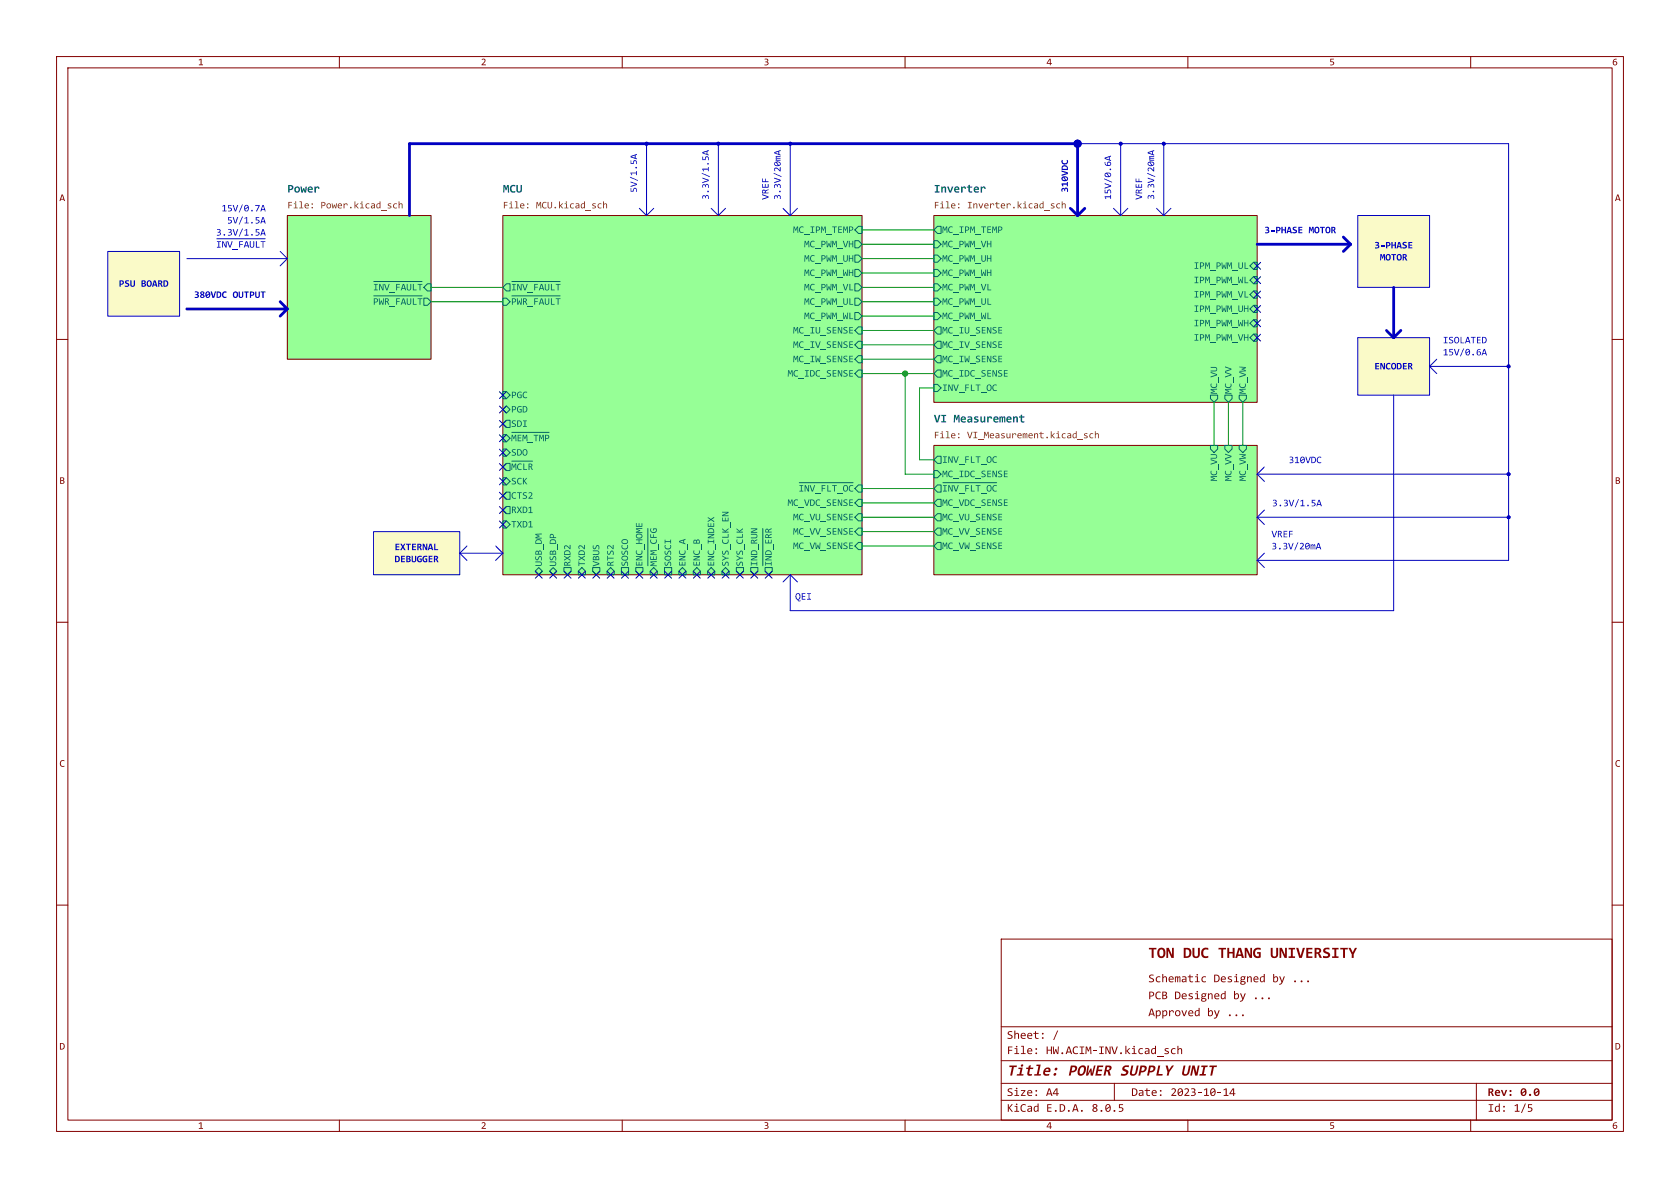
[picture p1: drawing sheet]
<svg xmlns="http://www.w3.org/2000/svg" width="297mm" height="210mm" viewBox="0 0 297 210" stroke-linecap="round" stroke-linejoin="round" font-family="sans-serif">
<g fill="none" stroke="#840000" stroke-width=".18">
<path d="M10 10h277v190h-277zM12 12h273v186h-273zM60 10v2M110 10v2M160 10v2M210 10v2M260 10v2M10 60h2M285 60h2M10 110h2M285 110h2M10 160h2"/>
<path d="M285 160h2M177 166h108v32h-108zM60 198v2M110 198v2M160 198v2M210 198v2M260 198v2"/>
</g>
<path d="M217.9 192.4h.3v.9h.2v.1h-.2v.3h-.2v-.3h-.7v-.1h.7v-.7l-.5 .7h-.2z" fill="#840000"/>
<path d="M177 194.5h108" fill="none" stroke="#840000" stroke-width=".18"/>
<path d="M197.8 195.2h.7v.2h-.5v.3a.46 .46 0 0 1 .6 .5 .46 .46 0 0 1-.7 .3h-.1v-.1a.33 .33 0 0 0 .5 0 .33 .33 0 0 0 0-.5h-.5z" fill="#840000"/>
<path d="M177 191.5h108" fill="none" stroke="#840000" stroke-width=".18"/>
<g fill="#840000">
<circle cx="183.2" cy="192.8" r=".16"/>
<circle cx="183.2" cy="193.6" r=".16"/>
<circle cx="265.9" cy="195.6" r=".16"/>
<circle cx="265.9" cy="196.4" r=".16"/>
</g>
<path d="M177 187.5h108" fill="none" stroke="#840000" stroke-width=".18"/>
<g fill="#840000">
<path d="M184.7 188.9a.55 .55 0 0 1 .8-.2 .55 .55 0 0 1 .2 .8h-.9a.47 .47 0 0 0 .7 .3v.3a.66 .66 0 0 1-.9 0 .66 .66 0 0 1-.1-.8h.9a.29 .29 0 0 0-.3-.4 .29 .29 0 0 0-.3 .4h-.3z"/>
<path d="M181.8 185.4a.46 .46 0 0 1 .5-.1 .46 .46 0 0 1 .2 .6h-.7l.1 .3h.5v.1a.55 .55 0 0 1-.6 0 .55 .55 0 0 1-.2-.6h.7a.27 .27 0 0 0-.3-.3 .27 .27 0 0 0-.2 .3h-.2z"/>
<path d="M208.2 184.9h.1v.6a.35 .35 0 0 1 .4-.2 .35 .35 0 0 1 .3 .4v.6h-.2v-.6a.24 .24 0 0 0-.2-.3 .24 .24 0 0 0-.3 .2v.7h-.1z"/>
<circle cx="186.7" cy="189" r=".25"/>
<circle cx="186.5" cy="189.9" r=".25"/>
<circle cx="183.2" cy="185.4" r=".16"/>
<circle cx="183.2" cy="186.2" r=".16"/>
</g>
<path d="M177 181.5h108" fill="none" stroke="#840000" stroke-width=".18"/>
<g fill="#840000">
<circle cx="231.3" cy="173.5" r=".17"/>
<circle cx="224.3" cy="176.5" r=".17"/>
</g>
<path d="M197 191.5v3M261 191.5v6.5" fill="none" stroke="#840000" stroke-width=".18"/>
<circle cx="219.7" cy="179.5" r=".17" fill="#840000"/>
<g fill="#96ff96" stroke="#96ff96" stroke-width=".18">
<path d="M50.8 38.1h25.4v25.4h-25.4z"/>
<path d="M88.9 38.1h63.5v63.5h-63.5z"/>
<path d="M165.1 38.1h57.1v33h-57.1z"/>
<path d="M165.1 78.7h57.1v22.9h-57.1z"/>
</g>
<g fill="#fafac8">
<path d="M19 44.5h12.7v11.4h-12.7z"/>
<path d="M66 94h15.3v7.6h-15.3z"/>
<path d="M240 59.7h12.7v10.2h-12.7z"/>
<path d="M240 38.1h12.7v12.7h-12.7z"/>
</g>
<g fill="#0000c2" stroke="#0000c2" stroke-width=".18">
<circle cx="205.7" cy="25.4" r=".25"/>
<circle cx="266.7" cy="83.8" r=".25"/>
<circle cx="266.7" cy="91.4" r=".25"/>
<circle cx="266.7" cy="64.8" r=".25"/>
<circle cx="198.1" cy="25.4" r=".25"/>
<circle cx="114.3" cy="25.4" r=".25"/>
<circle cx="127" cy="25.4" r=".25"/>
<circle cx="139.7" cy="25.4" r=".25"/>
<circle cx="190.5" cy="25.4" r=".63"/>
</g>
<path d="M50.8 38.1h25.4v25.4h-25.4z" fill="none" stroke="#840000" stroke-width=".18"/>
<path d="M66.1 49.8h8.5M66.1 52.3h8.5" fill="none" stroke="#006464" stroke-width=".18"/>
<g fill="#725600">
<path d="M54 36a.39 .39 0 0 1 .4 0 .39 .39 0 0 1 .2 .4h-.6l.1 .3h.5a.41 .41 0 0 1-.6 .1 .41 .41 0 0 1-.2-.5h.7a.23 .23 0 0 0-.3-.2 .23 .23 0 0 0-.2 .2h-.2z"/>
<path d="M70.5 35.6h.1v.5a.3 .3 0 0 1 .4-.2 .3 .3 0 0 1 .2 .4v.5h-.2v-.5a.2 .2 0 0 0-.2-.2 .2 .2 0 0 0-.2 .1v.6h-.1z"/>
<circle cx="55.2" cy="36.1" r=".13"/>
<circle cx="55.2" cy="36.7" r=".13"/>
</g>
<path d="M88.9 38.1h63.5v63.5h-63.5z" fill="none" stroke="#840000" stroke-width=".18"/>
<path d="M88.9 52.7h.6l.7 .6-.7 .7h-.6zM89.5 50.2h.7v1.2h-.7l-.6-.6zM90.5 52.3h8.5M90.5 49.8h8.5M88.9 69.2h.6l.7 .7-.7 .6h-.6zM88.9 76.8h.6l.7 .7-.7 .6h-.6zM88.9 79.4h.6l.7 .6-.7 .6h-.6zM89.5 71.8l.7 .6-.7 .6-.6-.6zM89.5 74.3h.7v1.3h-.7l-.6-.7zM90.5 76.4h6.6M141.3 85.3h9.5" fill="none" stroke="#006464" stroke-width=".18"/>
<g fill="#006464">
<path d="M90.5 81.9h.1l.2 .6 .3-.6h.1l.1 1.2h-.2v-1l-.2 .6h-.1l-.2-.6-.1 1h-.1z"/>
<path d="M91.6 82l.5-.1 .1 .1v.1a.43 .43 0 0 0-.6 .4 .43 .43 0 0 0 .6 .4v.1a.59 .59 0 0 1-.7-.2 .59 .59 0 0 1 .1-.8z"/>
<path d="M92.5 81.9h.2v1h.5v.2h-.7z"/>
<path d="M93.4 81.9h.3a.3 .3 0 0 1 .4 .3 .3 .3 0 0 1-.2 .3l.3 .6h-.2l-.3-.5-.1 .5h-.2v-.7h.4l.2-.1-.2-.2h-.2v.3h-.2z"/>
</g>
<g fill="none" stroke="#006464" stroke-width=".18">
<path d="M88.9 82.6l.6-.7h.7v1.3h-.7zM88.9 84.5h.6l.7 .6-.7 .6h-.6zM88.9 92.1h.6l.7 .6-.7 .6h-.6zM89.5 87h.7v1.3h-.7l-.6-.7zM89.5 89.5h.7v1.3h-.7l-.6-.6zM90.5 81.5h3.6M114.5 93.4v6.6M134.9 93.4v6.6M94.6 101l.6-.7 .7 .7-.7 .6zM97.2 101l.6-.7 .6 .7-.6 .6zM99.7 100.3h1.3v.7l-.7 .6-.6-.6zM102.9 100.3l.6 .7v.6h-1.3v-.6z"/>
<path d="M104.8 100.3h1.2v.7l-.6 .6-.6-.6zM107.9 100.3l.7 .7v.6h-1.3v-.6zM109.9 100.3h1.2v1.3h-1.2zM112.4 100.3h1.3v.7l-.7 .6-.6-.6zM115.6 100.3l.6 .7v.6h-1.3v-.6zM117.5 100.3h1.2v1.3h-1.2zM120.6 100.3l.7 .7v.6h-1.3v-.6zM123.2 100.3l.6 .7v.6h-1.2v-.6zM125.7 100.3l.7 .7v.6h-1.3v-.6zM128.3 100.3l.6 .7v.6h-1.3v-.6zM130.2 100.3h1.2v.7l-.6 .6-.6-.6zM132.7 100.3h1.3v.7l-.7 .6-.6-.6z"/>
<path d="M135.3 100.3h1.2v.7l-.6 .6-.6-.6z"/>
</g>
<g fill="#725600">
<path d="M92.1 36a.39 .39 0 0 1 .4 0 .39 .39 0 0 1 .2 .4h-.6l.1 .3h.5a.41 .41 0 0 1-.6 .1 .41 .41 0 0 1-.2-.5h.7a.23 .23 0 0 0-.3-.2 .23 .23 0 0 0-.2 .2h-.2z"/>
<circle cx="93.3" cy="36.1" r=".13"/>
<circle cx="93.3" cy="36.7" r=".13"/>
</g>
<path d="M165.1 38.1h57.1v33h-57.1z" fill="none" stroke="#840000" stroke-width=".18"/>
<g fill="none" stroke="#006464" stroke-width=".18">
<path d="M165.1 42.5h.6l.7 .7-.7 .6h-.6zM165.1 45.1h.6l.7 .6-.7 .7h-.6zM165.1 47.6h.6l.7 .7-.7 .6h-.6zM165.1 50.2h.6l.7 .6-.7 .6h-.6zM165.1 52.7h.6l.7 .6-.7 .7h-.6zM165.1 55.2h.6l.7 .7-.7 .6h-.6zM165.7 40h.7v1.3h-.7l-.6-.7zM165.7 57.8h.7v1.3h-.7l-.6-.7zM165.1 67.9h.6l.7 .7-.7 .6h-.6zM165.7 60.3h.7v1.3h-.7l-.6-.6zM165.7 62.9h.7v1.2h-.7l-.6-.6zM165.7 65.4h.7v1.3h-.7l-.6-.7z"/>
<path d="M214 69.9h1.3v.6l-.7 .6-.6-.6zM216.5 69.9h1.3v.6l-.6 .6-.7-.6zM219.1 69.9h1.2v.6l-.6 .6-.6-.6z"/>
</g>
<path d="M173.4 33h.2v.1a.35 .35 0 0 1 .4-.1 .35 .35 0 0 1 .2 .4h-.2a.19 .19 0 0 0-.2-.2 .19 .19 0 0 0-.2 .2v.6h-.2z" fill="#006464"/>
<g fill="#725600">
<path d="M168.3 36a.39 .39 0 0 1 .4 0 .39 .39 0 0 1 .2 .4h-.6l.1 .3h.5a.41 .41 0 0 1-.6 .1 .41 .41 0 0 1-.2-.5h.7a.23 .23 0 0 0-.3-.2 .23 .23 0 0 0-.2 .2h-.2z"/>
<path d="M185.9 36h.5v.1h-.1a.19 .19 0 0 0-.3 0 .19 .19 0 0 0 0 .2 .19 .19 0 0 0 .2 .1 .3 .3 0 0 1 .2 .4 .3 .3 0 0 1-.5 0h-.1v-.1h.4l.1-.1a.4 .4 0 0 1-.4-.6z"/>
<path d="M186.8 36.1l.4-.2 .2 .1v.1a.33 .33 0 0 0-.5 .3 .33 .33 0 0 0 .5 .3v.1a.47 .47 0 0 1-.6-.1 .47 .47 0 0 1 0-.6z"/>
<path d="M187.7 35.6h.2l-.1 .5a.3 .3 0 0 1 .4-.2 .3 .3 0 0 1 .2 .4v.5h-.1v-.5a.2 .2 0 0 0-.2-.2 .2 .2 0 0 0-.2 .1v.6h-.2z"/>
<circle cx="169.5" cy="36.1" r=".13"/>
<circle cx="169.5" cy="36.7" r=".13"/>
</g>
<path d="M165.1 78.7h57.1v22.9h-57.1z" fill="none" stroke="#840000" stroke-width=".18"/>
<path d="M165.1 83.2h.6l.7 .6-.7 .7h-.6zM165.7 88.3h.7v1.2h-.7l-.6-.6zM165.7 80.6h.7v1.3h-.7l-.6-.6zM165.7 93.3h.7v1.3h-.7l-.6-.6zM165.7 95.9h.7v1.3h-.7l-.6-.7zM165.7 90.8h.7v1.3h-.7l-.6-.7zM165.7 85.7h.7v1.3h-.7l-.6-.6zM166.7 85.3h9.5" fill="none" stroke="#006464" stroke-width=".18"/>
<g fill="#725600">
<path d="M168.3 76.7a.39 .39 0 0 1 .4-.1 .39 .39 0 0 1 .2 .5h-.6l.1 .2h.5a.41 .41 0 0 1-.6 .1 .41 .41 0 0 1-.2-.4h.7a.23 .23 0 0 0-.3-.3 .23 .23 0 0 0-.2 .3h-.2z"/>
<path d="M193.6 76.2h.1v.5a.3 .3 0 0 1 .4-.1 .3 .3 0 0 1 .2 .3v.6h-.2v-.6a.2 .2 0 0 0-.2-.2 .2 .2 0 0 0-.2 .2v.6h-.1z"/>
<circle cx="169.5" cy="76.7" r=".13"/>
<circle cx="169.5" cy="77.4" r=".13"/>
</g>
<g fill="#0000c2">
<path d="M124.2 26.9l1.1-.4v.2l-.2 .1v.4l.2 .1v.2l-1.1-.4 .1-.1 .6 .2v-.4l-.6 .2h-.1z"/>
<path d="M46.4 40.5h.2l.4 1.1h-.2l-.1-.2h-.4l-.1 .2h-.2l.1-.3h.6l-.2-.7-.2 .7h-.2z"/>
</g>
<path d="M38.3 42.2h8.6" fill="none" stroke="#0000c2" stroke-width=".18"/>
<path d="M233.1 88.4h.2l.4 1.1h-.2l-.1-.2h-.4l-.1 .2h-.2l.1-.4h.6l-.2-.6-.2 .6h-.2z" fill="#0000c2"/>
<g fill="none" stroke="#0000c2" stroke-width=".18">
<path d="M113 36.8l1.3 1.3M114.3 25.4v12.7M115.6 36.8l-1.3 1.3M125.7 36.8l1.3 1.3M127 25.4v12.7M128.3 36.8l-1.3 1.3M138.4 36.8l1.3 1.3M139.7 25.4v12.7M141 36.8l-1.3 1.3M190.5 25.4h76.2v73.7h-44.5M196.8 36.8l1.3 1.3M198.1 25.4v12.7"/>
<path d="M199.4 36.8l-1.3 1.3M204.5 36.8l1.2 1.3M205.7 25.4v12.7M207 36.8l-1.3 1.3M240 38.1h12.7v12.7h-12.7zM19 44.5h12.7v11.4h-12.7zM33 45.7h17.8M49.5 44.5l1.3 1.2M50.8 45.7l-1.3 1.3M240 59.7h12.7v10.2h-12.7zM246.4 69.9v38.1h-106.7v-6.4M252.7 64.8h14"/>
<path d="M252.7 64.8l1.3 1.2M254 63.5l-1.3 1.3M66 94h15.3v7.6h-15.3zM81.3 97.8h7.6M81.3 97.8l1.2 1.3M82.5 96.5l-1.2 1.3M87.6 96.5l1.3 1.3M88.9 97.8l-1.3 1.3M222.2 99.1l1.3 1.2M222.2 83.8h44.5M222.2 91.4h44.5M222.2 91.4l1.3 1.3"/>
<path d="M222.2 83.8l1.3 1.3M223.5 82.6l-1.3 1.2M223.5 90.2l-1.3 1.2M223.5 97.8l-1.3 1.3M139.7 101.6l-1.3 1.3M139.7 101.6l1.3 1.3"/>
<circle cx="114.3" cy="25.4" r=".25"/>
<circle cx="127" cy="25.4" r=".25"/>
<circle cx="139.7" cy="25.4" r=".25"/>
<circle cx="190.5" cy="25.4" r=".63"/>
<circle cx="198.1" cy="25.4" r=".25"/>
<circle cx="205.7" cy="25.4" r=".25"/>
<circle cx="266.7" cy="64.8" r=".25"/>
<circle cx="266.7" cy="91.4" r=".25"/>
<circle cx="266.7" cy="83.8" r=".25"/>
</g>
<path d="M72.4 38.1v-12.7h118.1v12.7M189.2 36.8l1.3 1.3M191.8 36.8l-1.3 1.3M33 54.6h17.8M49.5 53.3l1.3 1.3M50.8 54.6l-1.3 1.3M222.2 43.2h16.6M237.5 41.9l1.3 1.3M238.8 43.2l-1.3 1.3M245.1 58.4l1.3 1.3M246.4 50.8v8.9M247.6 58.4l-1.2 1.3" fill="none" stroke="#0000c2" stroke-width=".5"/>
<g fill="none" stroke="#009600" stroke-width=".18">
<path d="M76.2 53.3h12.7M76.2 50.8h12.7M152.4 58.4h12.7M152.4 53.3h12.7M152.4 50.8h12.7M152.4 40.6h12.7M152.4 48.3h12.7M152.4 43.2h12.7M152.4 55.9h12.7M152.4 45.7h12.7M152.4 63.5h12.7M152.4 61h12.7"/>
<path d="M152.4 66h12.7M160 66v17.8h5.1M165.1 68.6h-2.5v12.7h2.5M214.6 71.1v7.6M217.2 71.1v7.6M219.7 71.1v7.6M152.4 94h12.7M152.4 88.9h12.7M152.4 86.4h12.7M152.4 91.4h12.7M152.4 96.5h12.7"/>
</g>
<g fill="none" stroke="#000084" stroke-width=".18">
<path d="M88.3 79.4l1.2 1.2M88.3 69.2l1.2 1.3M88.3 74.3l1.2 1.2M88.3 76.9l1.2 1.2M88.3 71.8l1.2 1.2M89.5 79.4l-1.2 1.2M89.5 69.2l-1.2 1.3M89.5 74.3l-1.2 1.2M89.5 76.9l-1.2 1.2M89.5 71.8l-1.2 1.2M88.3 84.5l1.2 1.2M88.3 81.9l1.2 1.3"/>
<path d="M88.3 87l1.2 1.2M88.3 92.1l1.2 1.2M88.3 89.6l1.2 1.2M89.5 84.5l-1.2 1.2M89.5 81.9l-1.2 1.3M89.5 87l-1.2 1.2M89.5 89.6l-1.2 1.2M89.5 92.1l-1.2 1.2M94.6 101l1.3 1.2M95.9 101l-1.3 1.2M97.2 101l1.2 1.2M98.4 101l-1.2 1.2"/>
<path d="M99.7 101l1.2 1.2M100.9 101l-1.2 1.2M102.3 101l1.2 1.2M103.5 101l-1.2 1.2M104.8 101l1.2 1.2M106 101l-1.2 1.2M107.3 101l1.3 1.2M108.6 101l-1.3 1.2M109.9 101l1.2 1.2M111.1 101l-1.2 1.2M112.4 101l1.2 1.2M113.6 101l-1.2 1.2"/>
<path d="M115 101l1.2 1.2M116.2 101l-1.2 1.2M117.5 101l1.2 1.2M118.7 101l-1.2 1.2M120 101l1.3 1.2M121.3 101l-1.3 1.2M122.6 101l1.2 1.2M123.8 101l-1.2 1.2M125.1 101l1.2 1.2M126.3 101l-1.2 1.2M127.7 101l1.2 1.2M128.9 101l-1.2 1.2"/>
<path d="M130.2 101l1.2 1.2M131.4 101l-1.2 1.2M132.7 101l1.3 1.2M134 101l-1.3 1.2M135.3 101l1.2 1.2M136.5 101l-1.2 1.2"/>
</g>
<circle cx="160" cy="66" r=".46" fill="#009600" stroke="#009600" stroke-width=".18"/>
<g font-size="2.8" fill="#840000">
<text x="203" y="169.9">TONDUCTHANGUNIVERSITY</text>
<text x="178" y="190.7">Title:</text>
<text x="188.8" y="190.7">POWER</text>
<text x="198" y="190.7">SUPPLYUNIT</text>
</g>
<g font-size="2.1" fill="#006464">
<text x="50.8" y="34.3">Power</text>
<text x="88.9" y="34.3">MCU</text>
<text x="165.1" y="34.3">Inverter</text>
<text x="165.1" y="74.9">VI</text>
<text x="168.6" y="74.9">Measurement</text>
</g>
<g font-size="2.1" fill="#840000">
<text x="203" y="174.1">Schematic</text>
<text x="203" y="177.1">PCBDesigned</text>
<text x="214.5" y="174.1">Designed</text>
<text x="218" y="177.1">by ...</text>
<text x="224.9" y="174.1">by ...</text>
<text x="178" y="184.1">Sheet:</text>
<text x="186.1" y="184.1">/</text>
<text x="203" y="180.1">Approved by ...</text>
<text x="178" y="186.8">File:</text>
<text x="184.9" y="186.8">HW.ACIM-INV.kicad_sch</text>
<text x="178" y="197">KiCad E.D.A.</text>
<text x="178" y="194.2">Size:</text>
<text x="184.9" y="194.2">A4</text>
<text x="193" y="197">8.0.5</text>
<text x="200" y="194.2">Date:</text>
<text x="206.9" y="194.2">2023-10-14</text>
<text x="263" y="194.2">Rev: 0.0</text>
<text x="263" y="197">Id:</text>
<text x="267.6" y="197">1/5</text>
</g>
<g font-size="1.8" fill="#840000">
<text x="35" y="11.9">1</text>
<text x="85" y="11.9">2</text>
<text x="135" y="11.9">3</text>
<text x="185" y="11.9">4</text>
<text x="235" y="11.9">5</text>
<text x="285" y="11.9">6</text>
<text x="10.5" y="35.9">A</text>
<text x="285.5" y="35.9">A</text>
<text x="10.5" y="85.9">B</text>
<text x="285.5" y="85.9">B</text>
<text x="10.5" y="135.9">C</text>
<text x="285.5" y="135.9">C</text>
<text x="10.5" y="185.9">D</text>
<text x="285.5" y="185.9">D</text>
<text x="35" y="199.9">1</text>
<text x="85" y="199.9">2</text>
<text x="135" y="199.9">3</text>
<text x="185" y="199.9">4</text>
<text x="235" y="199.9">5</text>
<text x="285" y="199.9">6</text>
</g>
<g font-size="1.8" fill="#0000c2">
<text x="112.8" y="34" transform="rotate(-90 112.8 34)">5V/1.5A</text>
<text x="125.5" y="35.3" transform="rotate(-90 125.5 35.3)">3.3V/1.5A</text>
<text x="136.1" y="35.3" transform="rotate(-90 136.1 35.3)">VREF</text>
<text x="138.2" y="35.3" transform="rotate(-90 138.2 35.3)">3.3V/20mA</text>
<text x="189" y="34" transform="rotate(-90 189 34)">310VDC</text>
<text x="196.6" y="35.3" transform="rotate(-90 196.6 35.3)">15V/0.6A</text>
<text x="202.1" y="35.3" transform="rotate(-90 202.1 35.3)">VREF</text>
<text x="204.3" y="35.3" transform="rotate(-90 204.3 35.3)">3.3V/20mA</text>
<text x="38.2" y="41.9">3.3V/1.5A</text>
<text x="39.2" y="37.6">15V/0.7A</text>
<text x="40.2" y="39.7">5V/1.5A</text>
<text x="223.5" y="41.4">3-PHASEMOTOR</text>
<text x="38.2" y="44">~{INV_FAULT}</text>
<text x="243" y="44.3">3-PHASE</text>
<text x="243.9" y="46.4">MOTOR</text>
<text x="21" y="51.1">PSUBOARD</text>
<text x="34.3" y="52.9">380VDCOUTPUT</text>
<text x="243" y="65.7">ENCODER</text>
<text x="255.1" y="60.9">ISOLATED</text>
<text x="255.1" y="63">15V/0.6A</text>
<text x="227.8" y="82.1">310VDC</text>
<text x="224.9" y="89.7">3.3V/1.5A</text>
<text x="224.8" y="95.2">VREF</text>
<text x="69.8" y="97.6">EXTERNAL</text>
<text x="69.8" y="99.8">DEBUGGER</text>
<text x="224.8" y="97.3">3.3V/20mA</text>
<text x="140.6" y="106.2">QEI</text>
</g>
<g font-size="1.8" fill="#725600">
<text x="50.8" y="37.4">File:</text>
<text x="56.7" y="37.4">Power.kicad_sch</text>
<text x="88.9" y="37.4">File:</text>
<text x="94.8" y="37.4">MCU.kicad_sch</text>
<text x="165.1" y="37.4">File:</text>
<text x="171" y="37.4">Inverter.kicad_sch</text>
<text x="165.1" y="78">File:</text>
<text x="171" y="78">VI_Measurement.kicad_sch</text>
</g>
<g font-size="1.8" fill="#006464">
<text x="140.2" y="41.5">MC_IPM_TEMP</text>
<text x="166.6" y="41.5">MC_IPM_TEMP</text>
<text x="142.2" y="44.1">MC_PWM_VH</text>
<text x="142.2" y="46.6">MC_PWM_UH</text>
<text x="166.6" y="44.1">MC_PWM_VH</text>
<text x="166.6" y="46.6">MC_PWM_UH</text>
<text x="66" y="51.7">~{INV_FAULT}</text>
<text x="90.4" y="51.7">~{INV_FAULT}</text>
<text x="142.2" y="49.2">MC_PWM_WH</text>
<text x="142.2" y="51.7">MC_PWM_VL</text>
<text x="166.6" y="49.2">MC_PWM_WH</text>
<text x="166.6" y="51.7">MC_PWM_VL</text>
<text x="66" y="54.2">~{PWR_FAULT}</text>
<text x="90.4" y="54.2">~{PWR_FAULT}</text>
<text x="140.2" y="59.3">MC_IU_SENSE</text>
<text x="142.2" y="56.8">MC_PWM_WL</text>
<text x="142.2" y="54.2">MC_PWM_UL</text>
<text x="166.6" y="54.2">MC_PWM_UL</text>
<text x="166.6" y="56.8">MC_PWM_WL</text>
<text x="166.6" y="59.3">MC_IU_SENSE</text>
<text x="140.2" y="61.9">MC_IV_SENSE</text>
<text x="140.2" y="64.4">MC_IW_SENSE</text>
<text x="166.6" y="61.9">MC_IV_SENSE</text>
<text x="166.6" y="64.4">MC_IW_SENSE</text>
<text x="90.4" y="70.8">PGC</text>
<text x="139.2" y="66.9">MC_IDC_SENSE</text>
<text x="166.6" y="66.9">MC_IDC_SENSE</text>
<text x="166.6" y="69.5">INV_FLT_OC</text>
<text x="215.5" y="69.7" transform="rotate(-90 215.5 69.7)">MC_VU</text>
<text x="218.1" y="69.7" transform="rotate(-90 218.1 69.7)">MC_VV</text>
<text x="220.6" y="69.7" transform="rotate(-90 220.6 69.7)">MC_VW</text>
<text x="90.4" y="73.3">PGD</text>
<text x="90.4" y="75.8">SDI</text>
<text x="90.4" y="78.4">~{MEM_TMP}</text>
<text x="90.4" y="80.9">SDO</text>
<text x="166.6" y="82.2">INV_FLT_OC</text>
<text x="90.4" y="86">SCK</text>
<text x="90.4" y="88.5">CTS2</text>
<text x="139.2" y="89.8">MC_VDC_SENSE</text>
<text x="141.2" y="87.3">~{INV_FLT_OC}</text>
<text x="166.6" y="89.8">MC_VDC_SENSE</text>
<text x="166.6" y="84.7">MC_IDC_SENSE</text>
<text x="166.6" y="87.3">~{INV_FLT_OC}</text>
<text x="215.5" y="85.1" transform="rotate(-90 215.5 85.1)">MC_VU</text>
<text x="218.1" y="85.1" transform="rotate(-90 218.1 85.1)">MC_VV</text>
<text x="220.6" y="85.1" transform="rotate(-90 220.6 85.1)">MC_VW</text>
<text x="90.4" y="91.1">RXD1</text>
<text x="90.4" y="93.6">TXD1</text>
<text x="140.2" y="92.3">MC_VU_SENSE</text>
<text x="140.2" y="94.9">MC_VV_SENSE</text>
<text x="166.6" y="94.9">MC_VV_SENSE</text>
<text x="166.6" y="92.3">MC_VU_SENSE</text>
<text x="96.2" y="100.1" transform="rotate(-90 96.2 100.1)">USB_DM</text>
<text x="98.7" y="100.1" transform="rotate(-90 98.7 100.1)">USB_DP</text>
<text x="101.2" y="100.1" transform="rotate(-90 101.2 100.1)">RXD2</text>
<text x="103.8" y="100.1" transform="rotate(-90 103.8 100.1)">TXD2</text>
<text x="106.3" y="100.1" transform="rotate(-90 106.3 100.1)">VBUS</text>
<text x="108.9" y="100.1" transform="rotate(-90 108.9 100.1)">RTS2</text>
<text x="111.4" y="100.1" transform="rotate(-90 111.4 100.1)">SOSCO</text>
<text x="113.9" y="100.1" transform="rotate(-90 113.9 100.1)">ENC_HOME</text>
<text x="116.5" y="100.1" transform="rotate(-90 116.5 100.1)">~{MEM_CFG}</text>
<text x="119" y="100.1" transform="rotate(-90 119 100.1)">SOSCI</text>
<text x="121.6" y="100.1" transform="rotate(-90 121.6 100.1)">ENC_A</text>
<text x="124.1" y="100.1" transform="rotate(-90 124.1 100.1)">ENC_B</text>
<text x="126.6" y="100.1" transform="rotate(-90 126.6 100.1)">ENC_INDEX</text>
<text x="129.2" y="100.1" transform="rotate(-90 129.2 100.1)">SYS_CLK_EN</text>
<text x="131.7" y="100.1" transform="rotate(-90 131.7 100.1)">SYS_CLK</text>
<text x="134.3" y="100.1" transform="rotate(-90 134.3 100.1)">IND_RUN</text>
<text x="136.8" y="100.1" transform="rotate(-90 136.8 100.1)">~{IND_ERR}</text>
<text x="140.2" y="97.4">MC_VW_SENSE</text>
<text x="166.6" y="97.4">MC_VW_SENSE</text>
</g>
<g font-size="1.8" fill="#000084">
<text x="211" y="47.9">IPM_PWM_UL</text>
<text x="211" y="50.4">IPM_PWM_WL</text>
<text x="211" y="53">IPM_PWM_VL</text>
<text x="211" y="55.5">IPM_PWM_UH</text>
<text x="211" y="58.1">IPM_PWM_WH</text>
<text x="211" y="60.6">IPM_PWM_VH</text>
</g>
</svg>
